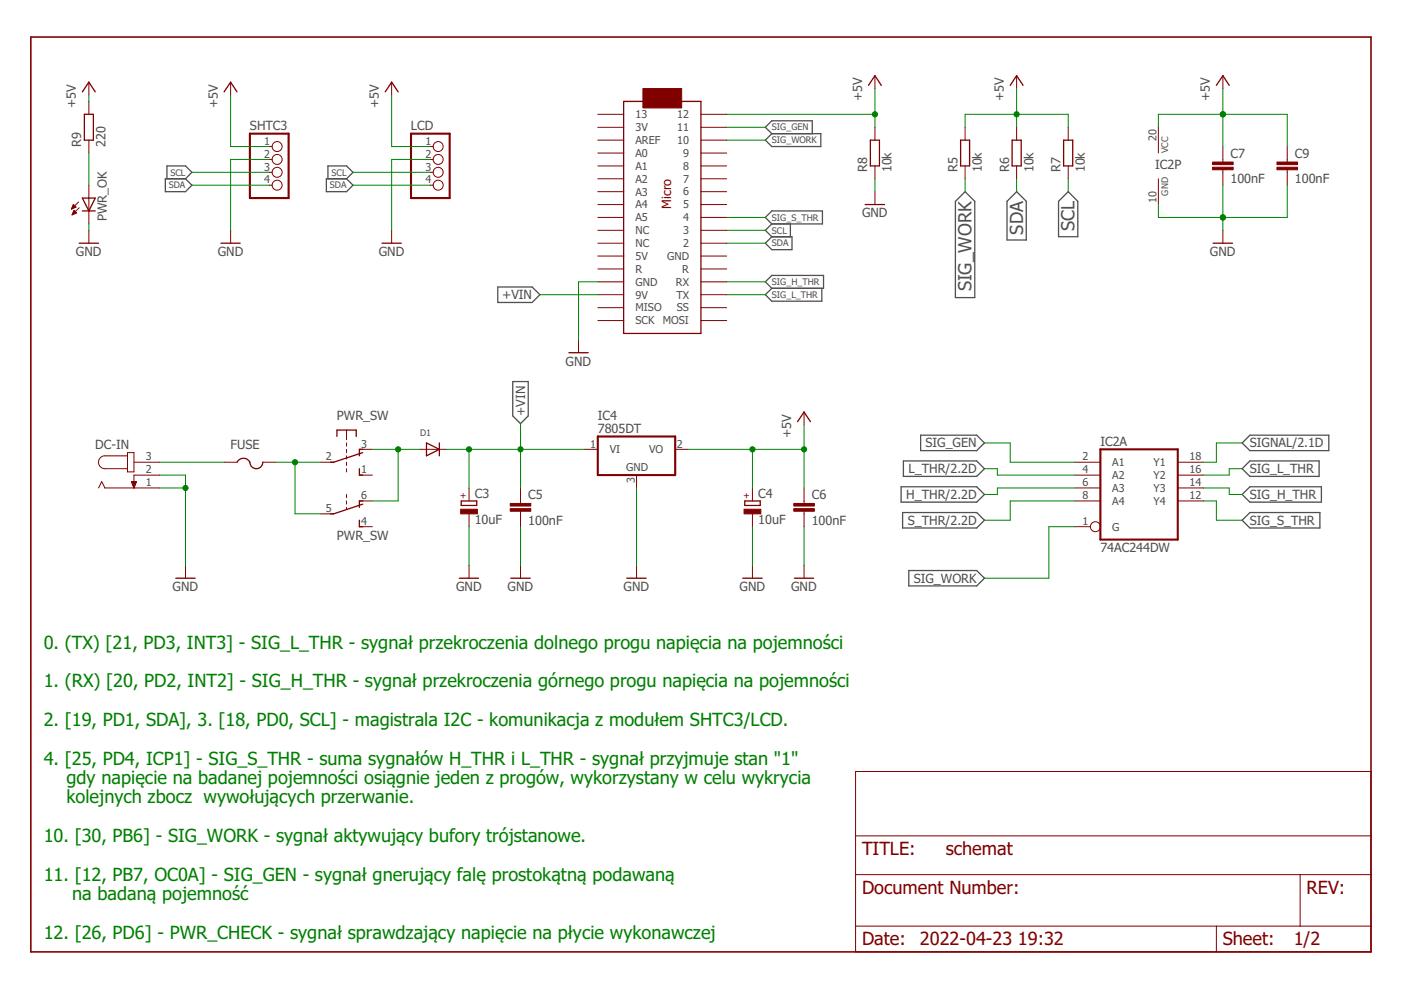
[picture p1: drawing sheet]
<svg xmlns="http://www.w3.org/2000/svg" width="297mm" height="210mm" viewBox="0 0 297 210" stroke-linecap="round" stroke-linejoin="round" font-family="sans-serif">
<g fill="none" stroke="#505050" stroke-width=".28">
<path d="M35.1 37.9h4.2l1.4 1.4-1.4 1.3h-4.2zM35.4 37.9v-2.7h3.9l1.4 1.3-1.4 1.4M69.2 37.9h4.3l1.3 1.4-1.3 1.3h-4.3zM69.5 37.9v-2.7h4l1.3 1.3-1.3 1.4M162.3 29.7l1.3-1.4h10.4v2.8h-10.4zM163.6 28.3l-1.3-1.3 1.3-1.4h8.6v2.7M162.3 59.8l1.3-1.4h11v2.7h-11zM162.3 46.1l1.3-1.4h10.8v2.8h-10.8zM162.3 51.6l1.3-1.4h4.3v2.7h-4.3zM163.6 47.5l-1.3 1.3 1.3 1.4M167.6 47.5v2.7M204.6 40.6l2.1 2.1v20.4h-4.1v-20.4z"/>
<path d="M215.5 40.6l2.1 2.1v8.2h-4.1v-8.2zM224.4 42.7l2.1-2.1 2 2.1v7.5h-4.1zM105.5 60.9h7.3l1.7 1.6-1.7 1.6h-7.3zM163.6 61.1l-1.3 1.4 1.3 1.4h10.6v-2.8M108.7 80.9h3.3v7.3l-1.6 1.6-1.7-1.6zM191.5 97.7h15.6l1.6 1.7-1.6 1.6h-15.6zM195.2 92.3h11.9l1.6 1.6-1.6 1.6h-11.9zM263.4 93.9l1.6-1.6h16.7v3.2h-16.7zM263.4 99.4l1.6-1.7h14.7v3.3h-14.7zM191.1 103.2h16l1.6 1.6-1.6 1.7h-16zM191.4 108.7h15.7l1.6 1.6-1.6 1.7h-15.7zM263.4 104.8l1.6-1.6h15.2v3.3h-15.2z"/>
<path d="M263.4 110.3l1.6-1.6h14.8v3.3h-14.8zM192.7 121h14.4l1.6 1.6-1.6 1.6h-14.4z"/>
</g>
<g fill="none" stroke="#800000" stroke-width=".21">
<path d="M18.8 17.4v2.8M48.9 17.4v2.8M83 17.4v2.8M185.5 16v2.8M215.5 16v2.8M259.3 16v2.8M18.8 21.5v2.7M18.8 29.7v2.7M18.8 39.3v8.2M57.1 31.1h.6M57.1 33.8h.6M57.1 36.5h.6"/>
<path d="M57.1 39.3h.6M91.2 31.1h.6M91.2 33.8h.6M91.2 36.5h.6M91.2 39.3h.6M126.7 24.2h5.5M126.7 27h5.5M126.7 29.7h5.5M126.7 32.4h5.5M126.7 35.2h5.5M126.7 37.9h5.5M148.6 24.2h5.5"/>
<path d="M148.6 27h5.5M148.6 29.7h5.5M148.6 32.4h5.5M148.6 35.2h5.5M148.6 37.9h5.5M185.5 27v2.7M185.5 35.2v2.7M204.6 27v2.7M204.6 35.2v2.7M215.5 27v2.7M215.5 35.2v2.7M226.5 27v2.7"/>
<path d="M226.5 35.2v2.7M245.6 27v5.4M245.6 37.9v5.5M259.3 31.1v3.3M259.3 36v3.3M272.9 31.1v3.3M272.9 36v3.3M15.2 44.3h.1M15.2 44.1h.4M15.3 44h.6M15.3 45.5h.2M15.3 43.9h.8"/>
<path d="M15.4 43.8h.5M15.4 45.3h.4M15.4 45.2h.7M15.5 43.6h.3M15.5 45.1h.7M15.5 43.5h.2M15.6 43.4l.5 .5-.9 .4zM15.6 44.9h.4M15.6 44.8h.3M15.7 44.7h.1M15.7 44.6l.5 .5-.9 .5zM16.7 42.8l-1.5 1.5"/>
<path d="M16.8 44l-1.5 1.6M18.8 48.8v2.8M48.9 48.8v2.8M83 48.8v2.8M126.7 40.6h5.5M126.7 43.4h5.5M126.7 46.1h5.5M126.7 48.8h5.5M126.7 51.6h5.5M126.7 54.3h5.5M126.7 57h5.5M126.7 59.8h5.5"/>
<path d="M148.6 40.6h5.5M148.6 43.4h5.5M148.6 46.1h5.5M148.6 48.8h5.5M148.6 51.6h5.5M148.6 54.3h5.5M148.6 57h5.5M148.6 59.8h5.5M185.5 40.6v2.8M259.3 48.8v2.8M122.7 72.1v2.7M126.7 62.5h5.5"/>
<path d="M126.7 65.2h5.5M126.7 68h5.5M148.6 62.5h5.5M148.6 65.2h5.5M148.6 68h5.5M27 96.6h-4.8a1.37 1.37 0 0 0-1.3 1.4 1.37 1.37 0 0 0 1.3 1.4h4.8M27 96h1.4v4.1h-1.4zM28.4 98h5.5M47.5 98h2.7M55.7 98h2.7M68 98h2.7M73.5 91.2v2"/>
<path d="M73.5 93.9v.7M73.5 95.3v.7M73.5 96.6v.7M73.5 98v.7M73.5 99.4v.7M76.2 95.3h2.8M89 95.3h5.5M124 95.3h2.7M143.2 95.3h2.7M170.5 87.4v2.7M227.8 98h5.5M249.7 98h5.5"/>
<path d="M20.9 103.5l.7-1.4 .6 1.4h11.7M27.9 102.1h1l-.5 1.4zM27.9 102.2h1M27.9 102.3h1M28 102.4h.8M28 102.6h.8M28.1 102.7h.6M28.1 102.8h.6M28.2 103h.4M28.2 103.1h.4M28.3 103.2h.2M28.3 103.4h.1"/>
<path d="M33.9 100.7h-5.5v2.8M39.3 119.9v2.7M68 108.9h2.7M73.5 104.8v.7M73.5 106.2v.7M73.5 107.6v.4M76.2 111.7h2.8M76.2 100.7h2.8M76.2 106.2h2.8M99.4 103.5v2.7M99.4 108.9v2.8M99.4 119.9v2.7"/>
<path d="M110.4 103.5v3.2M110.4 108.4v3.3M110.4 119.9v2.7M135 100.7v2.8M135 119.9v2.7M159.5 103.5v2.7M159.5 108.9v2.8M159.5 119.9v2.7M170.5 103.5v3.2M170.5 108.4v3.3M170.5 119.9v2.7M227.8 111.7h3.4"/>
<path d="M227.8 100.7h5.5M227.8 103.5h5.5M227.8 106.2h5.5M249.7 100.7h5.5M249.7 103.5h5.5M249.7 106.2h5.5M181.4 163.6h109.3v38.2h-109.3zM181.4 177.2h109.3M181.4 185.4h109.3M181.4 196.4h109.3M257.9 196.4v5.4M275.7 185.4v11"/>
<circle cx="58.8" cy="36.5" r="1.06"/>
<circle cx="58.8" cy="39.3" r="1.06"/>
<circle cx="58.8" cy="33.8" r="1.06"/>
<circle cx="58.8" cy="31.1" r="1.06"/>
<circle cx="92.9" cy="33.8" r="1.06"/>
<circle cx="92.9" cy="36.5" r="1.06"/>
<circle cx="92.9" cy="31.1" r="1.06"/>
<circle cx="92.9" cy="39.3" r="1.06"/>
<circle cx="232.2" cy="111.7" r="1.06"/>
</g>
<g fill="none" stroke="#800000" stroke-width=".28">
<path d="M17.5 19.5l1.3-2.1 1.4 2.1M47.5 19.5l1.4-2.1 1.3 2.1M81.7 19.5l1.3-2.1 1.4 2.1M184.1 18.1l1.4-2.1 1.4 2.1M214.2 18.1l1.3-2.1 1.4 2.1M257.9 18.1l1.4-2.1 1.3 2.1M17.9 24.2h1.9v5.5h-1.9zM132.2 21.5h16.4v49.2h-16.4zM184.5 29.7h2v5.5h-2zM203.7 29.7h1.9v5.5h-1.9zM214.6 29.7h1.9v5.5h-1.9zM225.5 29.7h1.9v5.5h-1.9z"/>
<path d="M16.8 51.6h4.1M17.5 42h2.7l-1.4 2.7zM17.5 44.7h2.7M46.8 51.6h4.1M81 51.6h4.1M183.5 43.4h4M257.2 51.6h4.1M120.6 74.8h4.1M50.2 98a1.52 1.52 0 0 1 1.7-.8 1.52 1.52 0 0 1 1.2 1.4 1.36 1.36 0 0 0 1.6 .7 1.36 1.36 0 0 0 1-1.3M71.4 92.5v-1.3h4.1v1.3M76.2 99.4v1.3h.7M76.9 96l-6.2 2h-.6"/>
<path d="M76.9 95.3h-.7v1.3M90.4 93.9l2.8 1.4-2.8 1.3zM93.2 93.9v2.7M169.1 89.4l1.4-2 1.3 2M76.2 110.3v1.4h.7M76.9 106.2h-.7v1.4M76.9 106.9l-6.2 2h-.6M97.8 106.2h3.3v1h-3.3zM157.9 106.2h3.3v1h-3.3zM37.3 122.6h4.1M97.4 122.6h4.1M108.3 122.6h4.1"/>
<path d="M132.9 122.6h4.1M157.5 122.6h4.1M168.4 122.6h4.1"/>
</g>
<g fill="#800000" stroke="#800000" stroke-width=".21">
<path d="M136.3 18.8h8.2v4.1h-8.2z"/>
<path d="M97.7 108h3.5v.9h-3.5z"/>
<path d="M157.8 108h3.5v.9h-3.5z"/>
<path d="M108.2 107.8h4.3v.6h-4.3z"/>
<path d="M108.2 106.7h4.3v.6h-4.3z"/>
<path d="M168.3 107.8h4.4v.6h-4.4z"/>
<path d="M168.3 106.7h4.4v.6h-4.4z"/>
<path d="M257.1 35.5h4.4v.5h-4.4z"/>
<path d="M257.1 34.4h4.4v.5h-4.4z"/>
<path d="M270.7 35.5h4.4v.5h-4.4z"/>
<path d="M270.7 34.4h4.4v.5h-4.4z"/>
</g>
<path d="M6.5 7.9h284.2v193.9h-284.2z" fill="none" stroke="#800000" stroke-width=".34"/>
<path d="M53 28.3h8.2v13.7h-8.2zM87.1 28.3h8.2v13.7h-8.2zM126.7 92.5h16.5v8.2h-16.5zM233.3 95.3h16.4v19.1h-16.4z" fill="none" stroke="#800000" stroke-width=".44"/>
<g fill="none" stroke="#008000" stroke-width=".21">
<path d="M185.5 18.8v8.2M215.5 18.8v8.2M259.3 18.8v12.3M18.8 20.2v1.3M18.8 32.4v6.9M40.7 36.5h16.4M40.7 39.3h16.4M48.9 20.2v10.9h8.2M57.1 33.8h-8.2v15M74.8 36.5h16.4M74.8 39.3h16.4M83 20.2v10.9h8.2"/>
<path d="M91.2 33.8h-8.2v15M154.1 27h8.2M154.1 29.7h8.2M154.1 24.2h31.4M185.5 37.9v2.7M204.6 27v-2.8h21.9v2.8M204.6 37.9v2.7M215.5 37.9v2.7M226.5 37.9v2.7M245.6 27v-2.8h27.3v6.9M259.3 39.3v9.5M272.9 39.3v6.8h-27.3v-2.7"/>
<path d="M18.8 47.5v1.3M126.7 59.8h-4v12.3M154.1 59.8h8.2M154.1 46.1h8.2M154.1 48.8h8.2M154.1 51.6h8.2M114.5 62.5h12.2M154.1 62.5h8.2M33.9 98h13.6M58.4 98h9.6M62.5 98v10.9h5.5M79 95.3h10"/>
<path d="M84.4 95.3v10.9h-5.4M94.5 95.3h29.5M99.4 95.3v8.2M110.4 89.8v13.7M145.9 95.3h24.6M159.5 95.3v8.2M170.5 90.1v13.4M208.7 93.9h5.5v4.1h13.6M208.7 99.4h2.8v1.3h16.3M263.4 93.9h-5.5v4.1h-2.7M263.4 99.4h-2.8v1.3h-5.4M33.9 103.5h5.4"/>
<path d="M33.9 100.7h5.4v19.2M99.4 111.7v8.2M110.4 111.7v8.2M135 103.5v16.4M159.5 111.7v8.2M170.5 111.7v8.2M227.8 103.5h-16.3v1.3h-2.8M227.8 106.2h-13.6v4.1h-5.5M227.8 111.7h-5.4v10.9h-13.7M255.2 106.2h2.7v4.1h5.5M255.2 103.5h5.4v1.3h2.8"/>
</g>
<g fill="#008000" stroke="#008000" stroke-width=".21">
<circle cx="159.5" cy="95.3" r=".55"/>
<circle cx="170.5" cy="95.3" r=".55"/>
<circle cx="259.3" cy="24.2" r=".55"/>
<circle cx="215.5" cy="24.2" r=".55"/>
<circle cx="185.5" cy="24.2" r=".55"/>
<circle cx="39.3" cy="103.5" r=".55"/>
<circle cx="259.3" cy="46.1" r=".55"/>
<circle cx="99.4" cy="95.3" r=".55"/>
<circle cx="110.4" cy="95.3" r=".55"/>
<circle cx="84.4" cy="95.3" r=".55"/>
<circle cx="62.5" cy="98" r=".55"/>
</g>
<g font-size="3.9" fill="#505050">
<text x="216.9" y="49.7" transform="rotate(-90 216.9 49.7)">SDA</text>
<text x="227.8" y="49.1" transform="rotate(-90 227.8 49.1)">SCL</text>
<text x="206" y="61.8" transform="rotate(-90 206 61.8)">SIG_WORK</text>
</g>
<g font-size="3.9" fill="#008000">
<text x="9.3" y="137.5">0. (TX) [21, PD3, INT3] - SIG_L_THR - sygnał przekroczenia dolnego progu napięcia na pojemności</text>
<text x="9.3" y="145.7">1. (RX) [20, PD2, INT2] - SIG_H_THR - sygnał przekroczenia górnego progu napięcia na pojemności</text>
<text x="9.3" y="153.9">2. [19, PD1, SDA], 3. [18, PD0, SCL] - magistrala I2C - komunikacja z modułem SHTC3/LCD.</text>
<text x="9.3" y="162.1">4. [25, PD4, ICP1] - SIG_S_THR - suma sygnałów H_THR i L_THR - sygnał przyjmuje stan &quot;1&quot;</text>
<text x="14.1" y="166.2">gdy napięcie na badanej pojemności osiągnie jeden z progów, wykorzystany w celu wykrycia</text>
<text x="14.1" y="170.3">kolejnych zbocz wywołujących przerwanie.</text>
<text x="9.3" y="178.6">10. [30, PB6] - SIG_WORK - sygnał aktywujący bufory trójstanowe.</text>
<text x="9.3" y="186.8">11. [12, PB7, OC0A] - SIG_GEN - sygnał gnerujący falę prostokątną podawaną</text>
<text x="15.3" y="190.9">na badaną pojemność</text>
<text x="9.3" y="199.1">12. [26, PD6] - PWR_CHECK - sygnał sprawdzający napięcie na płycie wykonawczej</text>
</g>
<g font-size="3.9" fill="#800000">
<text x="182.8" y="181.3">TITLE:</text>
<text x="200.5" y="181.3">schemat</text>
<text x="182.8" y="189.5">Document Number:</text>
<text x="277" y="189.5">REV:</text>
<text x="182.8" y="200.5">Date:</text>
<text x="195.1" y="200.5">2022-04-23</text>
<text x="215.8" y="200.5">19:32</text>
<text x="259.3" y="200.5">Sheet:</text>
<text x="274.3" y="200.5">1/2</text>
</g>
<g font-size="2.7" fill="#505050">
<text x="16.1" y="22.9" transform="rotate(-90 16.1 22.9)">+5V</text>
<text x="46.2" y="22.9" transform="rotate(-90 46.2 22.9)">+5V</text>
<text x="80.3" y="22.9" transform="rotate(-90 80.3 22.9)">+5V</text>
<text x="182.8" y="21.5" transform="rotate(-90 182.8 21.5)">+5V</text>
<text x="212.8" y="21.5" transform="rotate(-90 212.8 21.5)">+5V</text>
<text x="256.5" y="21.5" transform="rotate(-90 256.5 21.5)">+5V</text>
<text x="53" y="27.7">SHTC3</text>
<text x="87.1" y="27.7">LCD</text>
<text x="17.2" y="31.1" transform="rotate(-90 17.2 31.1)">R9</text>
<text x="22.4" y="31.1" transform="rotate(-90 22.4 31.1)">220</text>
<text x="244.9" y="35.9">IC2P</text>
<text x="260.9" y="33.4">C7</text>
<text x="274.6" y="33.4">C9</text>
<text x="183.9" y="36.5" transform="rotate(-90 183.9 36.5)">R8</text>
<text x="189" y="36.5" transform="rotate(-90 189 36.5)">10k</text>
<text x="203" y="36.5" transform="rotate(-90 203 36.5)">R5</text>
<text x="208.2" y="36.5" transform="rotate(-90 208.2 36.5)">10k</text>
<text x="213.9" y="36.5" transform="rotate(-90 213.9 36.5)">R6</text>
<text x="219.1" y="36.5" transform="rotate(-90 219.1 36.5)">10k</text>
<text x="224.9" y="36.5" transform="rotate(-90 224.9 36.5)">R7</text>
<text x="230" y="36.5" transform="rotate(-90 230 36.5)">10k</text>
<text x="260.9" y="38.9">100nF</text>
<text x="274.6" y="38.9">100nF</text>
<text x="22.7" y="46.9" transform="rotate(-90 22.7 46.9)">PWR_OK</text>
<text x="182.8" y="46.1">GND</text>
<text x="16.1" y="54.3">GND</text>
<text x="46.2" y="54.3">GND</text>
<text x="80.3" y="54.3">GND</text>
<text x="256.5" y="54.3">GND</text>
<text x="106.5" y="63.4">+VIN</text>
<text x="119.9" y="77.5">GND</text>
<text x="71.4" y="89.1">PWR_SW</text>
<text x="111.3" y="88.2" transform="rotate(-90 111.3 88.2)">+VIN</text>
<text x="126.8" y="89.1">IC4</text>
<text x="20.2" y="95.3">DC-IN</text>
<text x="48.9" y="95.3">FUSE</text>
<text x="126.8" y="91.9">7805DT</text>
<text x="167.7" y="92.8" transform="rotate(-90 167.7 92.8)">+5V</text>
<text x="196.2" y="94.9">SIG_GEN</text>
<text x="233.3" y="94.6">IC2A</text>
<text x="265" y="94.9">SIGNAL/2.1D</text>
<text x="192.6" y="100.3">L_THR/2.2D</text>
<text x="265" y="100.3">SIG_L_THR</text>
<text x="100.7" y="105.7">C3</text>
<text x="112" y="105.8">C5</text>
<text x="160.8" y="105.7">C4</text>
<text x="172.1" y="105.8">C6</text>
<text x="192.2" y="105.8">H_THR/2.2D</text>
<text x="265" y="105.8">SIG_H_THR</text>
<text x="100.7" y="111.1">10uF</text>
<text x="112" y="111.3">100nF</text>
<text x="160.8" y="111.1">10uF</text>
<text x="172.1" y="111.3">100nF</text>
<text x="192.5" y="111.3">S_THR/2.2D</text>
<text x="265" y="111.3">SIG_S_THR</text>
<text x="71.4" y="114.4">PWR_SW</text>
<text x="233.3" y="117.1">74AC244DW</text>
<text x="36.6" y="125.3">GND</text>
<text x="96.7" y="125.3">GND</text>
<text x="107.6" y="125.3">GND</text>
<text x="132.2" y="125.3">GND</text>
<text x="156.8" y="125.3">GND</text>
<text x="167.7" y="125.3">GND</text>
<text x="193.7" y="123.5">SIG_WORK</text>
</g>
<text font-size="2.7" fill="#800000" x="142.3" y="44.3" transform="rotate(-90 142.3 44.3)">Micro</text>
<g font-size="2.3" fill="#505050">
<text x="134.7" y="27.8">3V</text>
<text x="134.7" y="25.1">13</text>
<text x="143.6" y="25.1">12</text>
<text x="143.6" y="27.8">11</text>
<text x="245.2" y="29.9" transform="rotate(-90 245.2 29.9)">20</text>
<text x="56" y="30.7">1</text>
<text x="56" y="33.4">2</text>
<text x="90.2" y="30.7">1</text>
<text x="90.2" y="33.4">2</text>
<text x="134.7" y="36">A1</text>
<text x="134.7" y="33.3">A0</text>
<text x="134.7" y="30.5">AREF</text>
<text x="143.6" y="30.5">10</text>
<text x="144.8" y="33.3">9</text>
<text x="144.8" y="36">8</text>
<text x="56" y="36.2">3</text>
<text x="56" y="38.9">4</text>
<text x="90.2" y="36.2">3</text>
<text x="90.2" y="38.9">4</text>
<text x="134.7" y="41.5">A3</text>
<text x="134.7" y="38.7">A2</text>
<text x="144.8" y="38.7">7</text>
<text x="144.8" y="41.4">6</text>
<text x="134.7" y="46.9">A5</text>
<text x="134.7" y="44.2">A4</text>
<text x="144.8" y="44.2">5</text>
<text x="144.8" y="46.9">4</text>
<text x="245.2" y="43" transform="rotate(-90 245.2 43)">10</text>
<text x="134.7" y="52.4">NC</text>
<text x="134.7" y="49.7">NC</text>
<text x="144.8" y="49.6">3</text>
<text x="144.8" y="52.4">2</text>
<text x="134.7" y="57.8">R</text>
<text x="134.7" y="55.1">5V</text>
<text x="141.4" y="55.1">GND</text>
<text x="144.7" y="57.8">R</text>
<text x="134.7" y="63.3">9V</text>
<text x="134.7" y="60.6">GND</text>
<text x="143.3" y="60.6">RX</text>
<text x="143.4" y="63.3">TX</text>
<text x="134.7" y="68.8">SCK</text>
<text x="134.7" y="66">MISO</text>
<text x="140.5" y="68.8">MOSI</text>
<text x="143.5" y="66">SS</text>
<text x="76.6" y="94.9">3</text>
<text x="125.1" y="94.9">1</text>
<text x="143.5" y="94.9">2</text>
<text x="30.9" y="97.6">3</text>
<text x="30.9" y="100.4">2</text>
<text x="69.1" y="97.6">2</text>
<text x="76.6" y="100.4">1</text>
<text x="129.3" y="96.1">VI</text>
<text x="132.8" y="99.9">GND</text>
<text x="137.6" y="96.1">VO</text>
<text x="229.5" y="97.6">2</text>
<text x="229.5" y="100.4">4</text>
<text x="235.8" y="98.8">A1</text>
<text x="235.8" y="101.6">A2</text>
<text x="244.6" y="101.6">Y2</text>
<text x="244.6" y="98.8">Y1</text>
<text x="252.2" y="100.4">16</text>
<text x="252.2" y="97.6">18</text>
<text x="30.9" y="103.1">1</text>
<text x="76.6" y="105.8">6</text>
<text x="134.6" y="102.4" transform="rotate(-90 134.6 102.4)">3</text>
<text x="229.5" y="103.1">6</text>
<text x="229.5" y="105.8">8</text>
<text x="235.8" y="104.3">A3</text>
<text x="235.8" y="107">A4</text>
<text x="244.6" y="107">Y4</text>
<text x="244.6" y="104.3">Y3</text>
<text x="252.2" y="105.8">12</text>
<text x="252.2" y="103.1">14</text>
<text x="69.1" y="108.6">5</text>
<text x="76.6" y="111.3">4</text>
<text x="229.5" y="111.3">1</text>
<text x="235.8" y="112.5">G</text>
</g>
<g font-size="1.9" fill="#505050">
<text x="163.6" y="27.7">SIG_GEN</text>
<text x="163.6" y="30.4">SIG_WORK</text>
<text x="247.6" y="32.4" transform="rotate(-90 247.6 32.4)">VCC</text>
<text x="35.8" y="40">SDA</text>
<text x="36.1" y="37.2">SCL</text>
<text x="69.9" y="40">SDA</text>
<text x="70.3" y="37.2">SCL</text>
<text x="247.6" y="41.5" transform="rotate(-90 247.6 41.5)">GND</text>
<text x="163.6" y="46.8">SIG_S_THR</text>
<text x="163.6" y="49.5">SCL</text>
<text x="163.6" y="52.2">SDA</text>
<text x="163.6" y="60.4">SIG_H_THR</text>
<text x="163.6" y="63.2">SIG_L_THR</text>
<text x="89.1" y="92.5">D1</text>
</g>
<g font-size="1.9" fill="#800000">
<text x="98.8" y="105.8" transform="rotate(-90 98.8 105.8)">+</text>
<text x="158.9" y="105.8" transform="rotate(-90 158.9 105.8)">+</text>
</g>
</svg>
